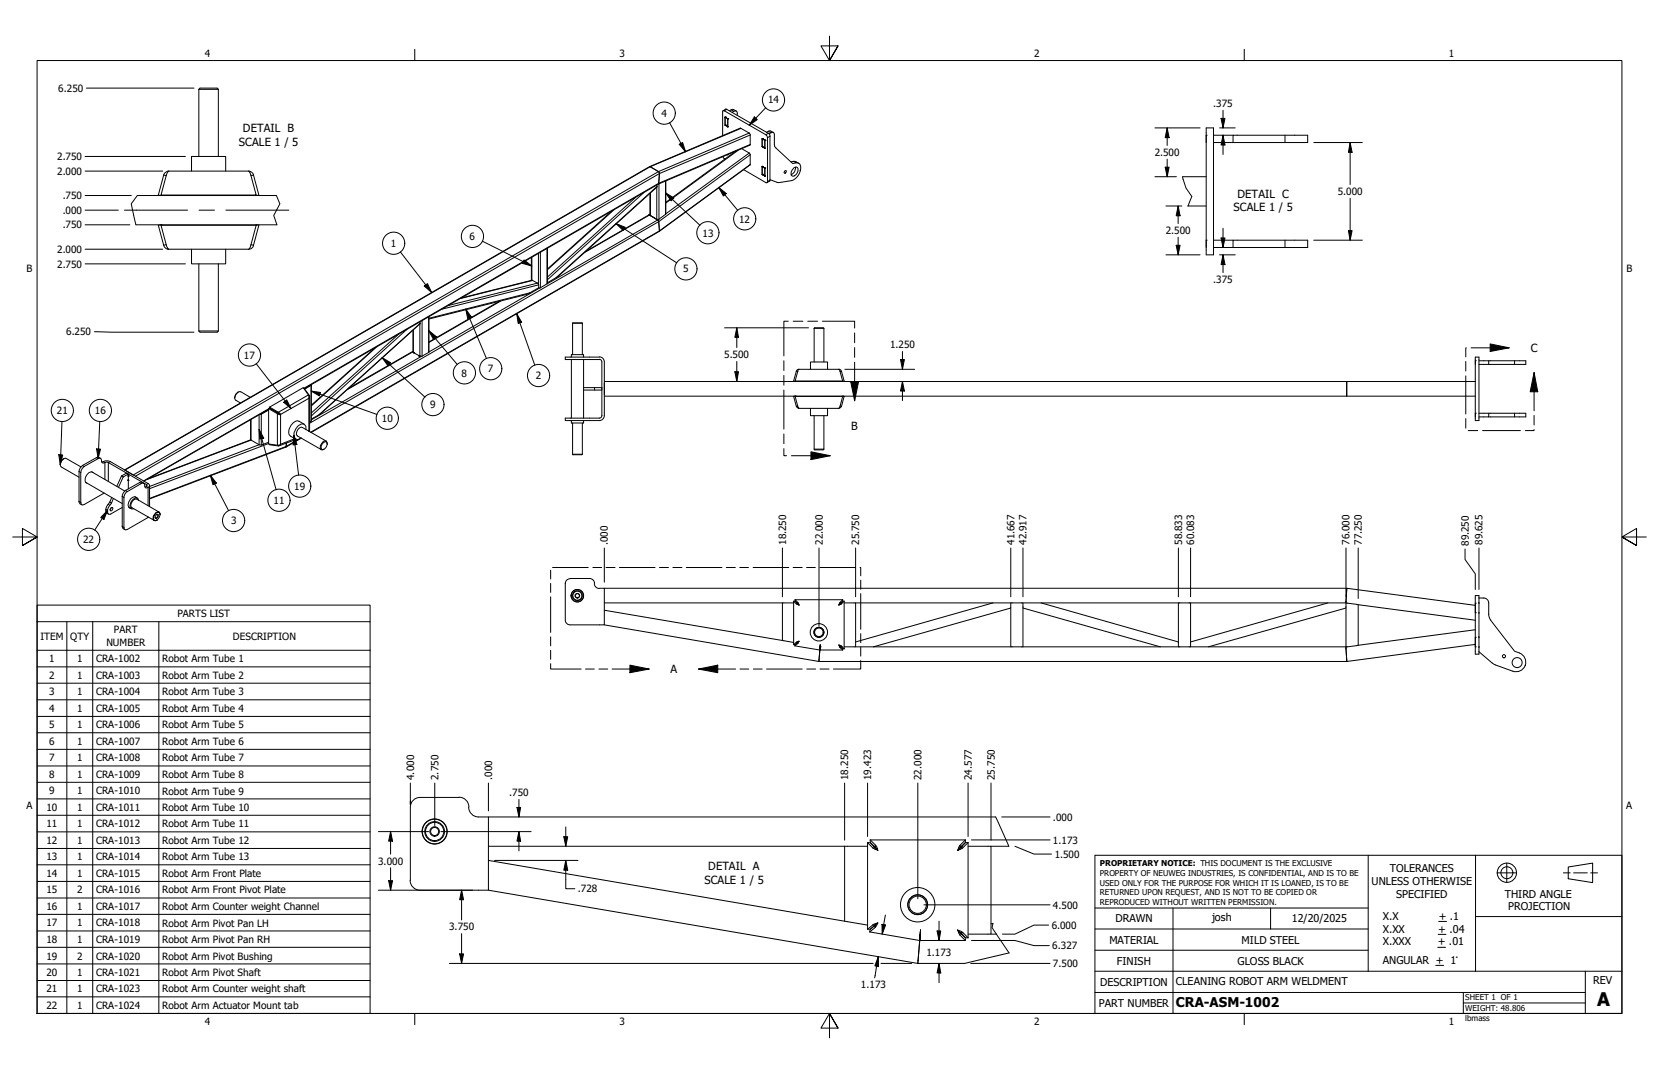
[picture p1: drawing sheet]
<svg xmlns="http://www.w3.org/2000/svg" width="432mm" height="279mm" viewBox="0 0 432 279" stroke-linecap="round" stroke-linejoin="round" font-family="sans-serif">
<!-- layer: Visible (ANSI) -->
<g fill="none" stroke="#000" stroke-width=".26">
<path d="M51.8 23.2h5M51.8 23.2l.3-.3h4.4l.3 .3M51.8 23.2v17.5M56.8 23.2v17.5M188.1 35.3l.1-6.5 11.4 6.5 .2 .5-.1 11.6-.3 .2-5.9-3.5M188.2 28.8l.9-.4 11.2 6.5 .1 12.2-.8 .4M188.7 32.5h.1M188.7 30.5v.1M188.7 32.5l.1 .1M188.7 30.5l.7 .4v2.1M188.7 30.5v2.1l.7 .4M188.8 32.6h.1"/>
<path d="M188.8 30.5l.6 .4M188.8 30.5h-.1M188.8 30.5h.1M188.8 32.6l.6 .5v-.2M189.4 30.9h.1M189.4 30.9v2M189.9 28.8l.9-.4 .8 .5M190.6 29.2l.4-.2a.56 .56 0 0 1 .6-.1 .56 .56 0 0 1 .3 .6v.5M191.5 39.3l-18.2 13.3M193 38.7l2.3 1.4v2.8l-23.7 17.3M198.4 36.1v.1M198.4 38.1h.1"/>
<path d="M198.4 38.1v.1M198.4 36.1v2.1l.7 .3M198.4 36.1l.7 .4M198.4 36.1l.6 .3M198.4 38.2h.1M198.4 36.1h.1M198.5 38.2l.6 .3M198.5 38.2h-.1M199 36.4h.1M199.1 36.4v2.1M199.1 36.4v.1M199.1 38.5h.1"/>
<path d="M199.1 36.5v2M199.1 36.5h.1M199.1 36.4h-.1M199.1 36.5v.1M199.5 34.4l1-.4 .8 .5M200.2 34.8l.5-.3a.53 .53 0 0 1 .6 0 .53 .53 0 0 1 .2 .6v2.6l.3 .7 4.5 4.1 .9-.1a1.33 1.33 0 0 1 1.1 2l-.8 1.6-1.1 .9-4 .6-2-.8M313.9 35.2h.1M313.9 35.2v1.9M313.9 33.3h1.9v33h-1.9zM315.8 37.1h5.1v-1.9h19.5v1.9h-19.5M315.8 35.2h5.1M334.5 35.2v1.9"/>
<path d="M35.4 58.5h36.7M35.8 50.9h36.1M41.7 58.5l-.5 .1 1.4 5.2 .6-.2M41.9 58.5h.1M41.9 58.5l1.5 5.8 .5 .5a1.33 1.33 0 0 1-1.3-1M41.9 50.9h.1M41.9 50.7v.2M41.9 58.5l24.8 .1M42.6 45.5l-1.4 5.2 .5 .2M42.6 45.5l.6 .2M43.9 44.5a1.54 1.54 0 0 0-1.3 1M43.9 44.5l-.6 1-1.4 5.2h24.8l-1.4-5.2-.6-1"/>
<path d="M43.9 44.5h20.8M49.8 44.5v-3.8h8.9v3.8M64.7 44.5a1.37 1.37 0 0 1 1.3 1M66 45.5l1.4 5.2-.5 .2M66 45.5l-.7 .2M66.7 58.6l-1.5 5.7-.5 .5M66.7 50.7v.2M66.7 58.5v.1M66.7 50.8v.1M66.9 58.5l.5 .1-1.4 5.2M159.2 54.9l-16.7 15.1M168.8 55.9l2.4 1.3 .2 .3 .2 2.7"/>
<path d="M168.8 55.9l-16.3 9.5M169 43.4l23.7-10.1 2.5 1.6v2.9l-23.8 10.1M169 43.4l2.5 1.4 .1 .3-.2 2.8M169 43.4l-136.6 78.8M169.2 55.7l-.4 .2M171 48.1l-.1 .6-25.7 23.2-2.7 1.6M171.4 47.9l-92.2 53.2 1.6-1M173.3 47.1v8.6l-1.9 1.4h-.5l-1.7-1.2v-5.6M188.2 40.8l.5 .6M189.4 40.2l.1 .1h-.1M198.4 45.3h.1M198.4 43.4h.1"/>
<path d="M198.4 45.3v.2M198.4 43.4v2l.7 .4M198.4 43.4l.6 .3M198.4 45.5h.1M198.4 43.3l.6 .4M198.4 43.3v.1M198.4 43.3h.1M198.5 45.5l.6 .4v-.1M199 43.7h.1M199.1 43.7v.1M199.1 43.8v2M199.1 45.8h.1"/>
<path d="M199.1 43.7v2.1M199.1 43.8h.1M204.3 44.4h.2a.32 .32 0 0 1 .1 .5 .32 .32 0 0 1-.5 0zM205.9 42.1l1-.1 1 .5M206.6 43.7a.68 .68 0 0 1 1-.1 .68 .68 0 0 1 .1 .9 1.39 1.39 0 0 1-1.6 1.2 1.5 1.5 0 0 1 .5-2zM207 43.5v.5a1.66 1.66 0 0 1-1.1 1.4M307.8 46h6.1M309.2 53.6h4.7M43.9 64.8h20.8M49.8 64.8v3.8h8.9v-3.8M51.8 68.6v17.5M56.8 68.6v17.5"/>
<path d="M65.3 63.6l.7 .2M66 63.8a1.2 1.2 0 0 1-1.3 1M120 77.5l18.5-4.6 1.5 .8 .2 .4v.8l-3.3 1.7-25.3 6.4M130 78.4l-18.4 10.6M138.3 67v6M142.5 64.6v9.2l-1.9 1.1h-.4M171.6 60.2l-90.6 52.3M313.9 62.5h.1M313.9 62.5v1.9M315.8 64.4h5.1v-1.9h19.5v1.9h-19.5M315.8 62.5h5.1M334.5 62.5v1.9"/>
<path d="M51.8 86.1h5M51.8 86.1l.3 .3h4.4l.3-.3M97.5 90.6l-16.5 14.8M107.5 85.9v5.7l.3 .2M107.5 91.4l-16.7 9.6M107.8 91.8h.1M107.8 91.7v.1M107.8 91.8l1.4 .8M109.1 92.6h.1M109.3 83.7v.6l-25.7 23.3-2.6 1.4M111.6 82.4v9.2l-1.9 1.1-.5-.1M148.7 92.9v-.6h3.2v.6"/>
<path d="M148.7 93.5v15.3M149 84.1h2.6M149 84.1v8.2M151.6 84.1v8.2M151.9 93.5v15.3M156 92.8a1.3 1.3 0 0 1 1.3 1.3v14M156 93.5a.67 .67 0 0 1 .7 .6v14M156 92.9h-8.9v.6h8.9M157.3 99.3h226.7M206.9 99.3h.1M206.9 99.1v.2M207.3 96.6l-.7 2.5 .3 .2"/>
<path d="M207.3 96.6h.3M208 96.1l-.5 .1-.2 .4M208 96.1l-.4 .4-.7 2.6h12.4l-.7-2.6-.3-.4M208 96.1h10.3M210.9 96.1v-1.9h4.5v1.9M211.9 85.4h2.5M211.9 85.4v8.8M214.4 85.4v8.8M218.3 96.1l.5 .1 .2 .4M219 96.6l.7 2.5-.3 .2M219 96.6h-.3M219.3 99.1v.2"/>
<path d="M350.5 99.3v3.8M384 93.9h.1M384 93.9v.9M384 92.9h.9v16.5h-.9zM384.9 94.8h2.6v-.9h9.6v.9h-9.6M384.9 93.9h2.6M394.2 93.9v.9M16.6 119.3v.1a1.66 1.66 0 0 0-.9 1.5M26.2 119.3l-.6-.4-.5 .2-3.6 2-.8 1-.1 8.5 .2 .5 .5 .2M62 102l-.7 .7-.2 .9M65.2 103.4l-2.5-1.5a1.52 1.52 0 0 0-1.4 2.2l1.3 .7M65.2 109.2v5.2l2.4 1.4 2.3-.7"/>
<path d="M65.2 114.4l-26.6 10.1M67.8 107.7l2.1-1.2-32.4 18.7M69.9 106.3v9.2l2.3 .3 .8-.2-.2 .3-.3 .1M69.9 106.7l-2.3 1.1M69.9 106.3l2.3 1.3M70 106.2l-.1 .1M70.1 115.6l2.4 .4-.1-.2M70.1 106.2l2.3 1.3-.2 .1M70.2 105.9l-.1 .2 2.3 1.3 .1-.1M70.2 105.9l2.3 1.4M70.2 106.2h.1M71 106.7h.1"/>
<path d="M72.1 107.3h.1M72.2 107.6l.8 .2M72.4 107.5l.4 .2M72.4 107.4l.4 .3M72.5 107.3l.5 .5M72.8 107.7l.2 .1M74.5 115.3l-.1 1-35.5 13.5M77 114.2l-4.3 1.8M77 114.2l-.2 .2M77.4 113.4l6.2 3.6M78.4 114l-4 2.3M78.7 111.2l6.2 3.5"/>
<path d="M78.7 111.3a1.43 1.43 0 0 0-1.5 1.7l.3 .4M79.1 101l1.4 1.9h-.2M79.2 110.4l-1.3-.8a2.38 2.38 0 0 0-2.7 2.1 1.71 1.71 0 0 0 .4 1.8l1.4 .7M79.6 111.8a1.12 1.12 0 0 0-.5-1.4 1.12 1.12 0 0 0-1.4 .3l-.6 .7a2.18 2.18 0 0 0-.1 2.8l.7 .1 .7-.4M80.5 102.9l.1 .5-.2 .2-.1-.8-1.4-2-8.7 5.1M80.6 103.2v8.8l-.2 .2M81 100v.3l-1.7 .9M81 100.1v9.4l-.4 .3M84.1 115.2a.61 .61 0 0 1 1-.1 .61 .61 0 0 1-.1 .9 .96 .96 0 0 1-1.3 .8 1.39 1.39 0 0 1 .4-1.6zM85.2 115.5a.68 .68 0 0 0-.6-.8 .68 .68 0 0 0-.8 .6 1.24 1.24 0 0 0-.1 1.7l.6-.2M148.7 109.4v.6h3.2v-.6M149 118.2h2.6"/>
<path d="M149 110v8.2M151.6 110v8.2M151.9 100.8h4.8v.7h-4.8M154.7 100.8v.7M156 108.8h-8.9v.6h8.9M156.7 108.1a.67 .67 0 0 1-.7 .7M157.3 108.1a1.3 1.3 0 0 1-1.3 1.3M157.3 103.1h226.7M206.9 103.1h-.3l.7 2.6 .3-.1M206.9 103.1h.1M206.9 103.1l.7 2.7 .4 .4-.7-.5M206.9 103.1h12.4"/>
<path d="M208 106.2h10.3M210.9 106.2v1.9h4.5v-1.9M211.9 116.8h2.5M211.9 116.8l.1 .2h2.2l.2-.2M211.9 108.1v8.7M214.4 108.1v8.7M218.7 105.6l.3 .1M219 105.7l-.7 .5M219.3 103.1h.1M219.3 103.1l-.7 2.7-.3 .4M219.4 103.1h.3l-.7 2.6M384 107.5h.1"/>
<path d="M384 107.5v1M384.9 108.5h2.6v-1h9.6v1h-9.6M384.9 107.5h2.6M394.2 107.5v1M21.1 121.5l-3.9-2.2a1.49 1.49 0 0 0-1.3 2.2l4.7 2.6M22.3 125.5l9.5 5.5M23.9 122.7l8.6 5.1M24.3 122.9a1.49 1.49 0 0 0-2.1 1.4 1.02 1.02 0 0 0 .5 1.4M26.5 120.2l.9-.3 1.3 .2 9.8 5.7a.6 .6 0 0 1 .3 .8 .6 .6 0 0 1-.8 .3 .6 .6 0 0 1-.3-.8 .51 .51 0 0 0-.4-.4 .51 .51 0 0 0-.5 .1l-3.8 2.2-.6 .7-.1 .5v8a.55 .55 0 0 0 .2 .6 .55 .55 0 0 0 .6-.1l5.5-3.1M28.9 132.1l-.3 .4M28.9 132.1l.1-.1a.28 .28 0 0 1 .4 .2 .28 .28 0 0 1-.1 .3 .34 .34 0 0 1-.2 .4 .34 .34 0 0 1-.5-.1 .34 .34 0 0 1 .2-.5zM29.1 129.4l-.5 1.2a2.47 2.47 0 0 0-.9 2.8l.6 .3"/>
<path d="M29.5 129.7l-.5 1.2a2.53 2.53 0 0 0-.8 2.8l.6 .1 3-1.8M31.6 123.8l-1.2 2.7M31.6 123.8l.5 .3M32.1 124.1l-1.2 2.6M32.5 122.3l2.2 1.3M33.3 125h.1M33.4 124h.1M33.4 124.8l.1 .2-.2-.2M33.4 123.8v.2M33.4 124.8l-.1 .2M33.4 124v.8M33.4 125v2.2"/>
<path d="M33.4 123.3l-.4-.2-1.4 .7M33.5 123.8l-.2 .2 .1-.7-1.3 .8M33.5 123.8h.1M33.5 123.9l-.1 .1M33.5 132l.7 .3M35.1 129.2l.7 .4M35.5 129.4a1.58 1.58 0 0 0-2 1.4 1.02 1.02 0 0 0 .4 1.4M36.1 130.2a.81 .81 0 0 0-.8-.7 .81 .81 0 0 0-.8 .6l-.3 .4a1.33 1.33 0 0 0 .1 1.9l.5-.1M37.4 125.7l-.8-.3-3.9 2.2-.7 .8-.2 .6v8.1l.3 .4 .4 .3M37.7 126.7h.1a.35 .35 0 0 0 .4-.2 .35 .35 0 0 0-.1-.5l-10-5.7h-.7a.67 .67 0 0 1-.8 0 .67 .67 0 0 1-.2-.8l-.3-.3-.6 .1-3.6 2-.8 1.1-.1 8.3a.58 .58 0 0 0 .3 .6 .58 .58 0 0 0 .6 0l5.2-3M38.9 126.3v5.5M40.6 134l.2-.1a.38 .38 0 0 1 .5 .1 .38 .38 0 0 1-.2 .6 .41 .41 0 0 1-.7 .2 .41 .41 0 0 1 .2-.7z"/>
<path d="M40.8 133.9h.3l-.1 .5-.4 .4-.2-.2M40.8 135.3h.1M41.4 133.2l-5.8-3.3a1.52 1.52 0 0 0-1.4 2.1l5.9 3.4M41.7 133.9a.62 .62 0 0 0-.5-.8 .62 .62 0 0 0-.8 .4 1.27 1.27 0 0 0-.2 1.9 1.49 1.49 0 0 0 1.2-2.1 1.47 1.47 0 0 0-1.3 2h.7M147.1 151.8v9.5a1.24 1.24 0 0 0 1.3 1.3M148.4 150.6a1.24 1.24 0 0 0-1.3 1.2M148.4 150.5h5.1M153.4 150.5a1.3 1.3 0 0 1 1.3 1.3M154.7 151.8a1.3 1.3 0 0 0 1.3 1.3M156 153h1.3v9.6h-8.9M157.3 153h193.2l-.2 3.5M157.3 156.8h49.3"/>
<path d="M157.3 158.8l46.3 7.8M203.6 156.8v9.8M206.6 156.4h.3M206.6 156.4l.7 .7M206.6 156.4v11.3M206.9 156l.7 .7M206.9 156v.3M206.9 156h12.4M207.3 157.1l.7 .3-.4-.3M207.4 156.8h.1M207.5 156.8h.1M207.5 156.8v.1"/>
<path d="M207.6 156.7l.4 .7-.4-.4M207.6 156.7v.3l-.7-.6 .7 .7h-.3M218.6 157.1l-.3 .3 .7-.3M218.6 156.7l-.3 .7 .3-.4M218.6 156.7v.3l.7-.6-.7 .7h.4M218.8 156.8h.1M218.9 156.8h.1M218.9 156.8v.1M219.3 156v.3M219.3 156l-.7 .7M219.4 156.4h.3M219.7 156.8h3v11.5h-3"/>
<path d="M219.7 156.4l-.7 .7M219.7 156.4v12.4M258.4 156.8l-35.7 10.2M263.1 156.8v11.5M263.1 158.2l-35.8 10.1M266.3 156.8v11.5M266.3 158.2l35.7 10.1M271 156.8l35.7 10.2M306.7 156.8v11.5M309.9 156.8v11.5M345.6 156.8l-35.7 10.2M350.3 156.5l.2 .4 33.5 4.5"/>
<path d="M350.3 156.5l.2-3.5 33.5 4.5M350.3 156.5v.3h-127.6M350.3 156.8v11.9l.2 3M350.3 158.2l-35.8 10.1M353.5 157.3v10.6M384 156.9h.1M384 159.4h.1M384 154.9h.9v15.3h-.9zM384.9 156.7v.1M384.9 159.3l.1 .2M384.9 159.5h.1M384.9 155.6h1.3a1.3 1.3 0 0 1 1.3 1.3"/>
<path d="M385 156.8l-.1 .2M387.5 156.8v3.4l.5 1.1M157.3 162.6l55.9 9.5v-.4M203.6 166.6l3 .5M206.6 167.7h.3M206.9 168l6.5 1.1M206.9 167.8v.2M207.3 167.1l.7-.3-.4 .3M207.3 167.1h.3l-.7 .6 .7-.6v.3M207.3 167.1l-.7 .6M207.4 167.3h.1M207.5 167.3h.1"/>
<path d="M207.6 167.4l-.7 .6M207.6 167.1l.4-.3-.4 .6M213.2 171.7v.4h137.3v-.4M213.4 169.1v-.3v.3M213.4 168.3h.1M213.4 169.1h5.9M213.5 168.1v-.3l-.1 1.3M213.5 168.3h.1M213.5 168.3l-.3 3.4M213.5 168.1l-.1 .7M218.6 168.5l.7 .6M218.8 168.3h.1"/>
<path d="M218.9 168.3h.1M219 168.1l-.7-.3 .3 .2-.3-.2 .3 .7M219 168.1h-.4l.7 .7-.7-.7v.4M219 168.1l.7 .7M219.3 168.8v.3M219.4 168.8h.3M384 167.6l-33.5 4.5v-.4M384 168.3h.1M384 165.8h.1M384 163.8l-33.3 4.5h-128M384.9 165.6v.1M384.9 168.2l.1 .2"/>
<path d="M384.9 168.4h.1M384.9 169.5l3.5 3M385 165.7l-.1 .2M388 161.4l6.2 8 1.3 .5M388.4 172.5l5.4 2.1M395.5 169.9a2.51 2.51 0 0 1 1.5 3.2M397 173.1a2.51 2.51 0 0 1-3.2 1.5M397 173.1v.1M119.5 207.4a2.57 2.57 0 0 1 2.5 2.6M119.5 207.5h-10.2a2.51 2.51 0 0 0-2.5 2.5v19M122 210a2.57 2.57 0 0 0 2.6 2.5M124.6 212.5h2.5v19.1h-17.8a2.57 2.57 0 0 1-2.6-2.6"/>
<path d="M127.1 212.5h132M225.8 219.2h.5M225.8 219.2l1.4 1.4M225.8 219.2v22.5M226.4 219.2l1.4 1.4h-.6M226.5 219.1l1.4 1.4v-.6M226.5 218.5l1.4 1.4M226.5 218.5v.5M226.5 218.5h24.8M227.9 219.9l.6 1.3-.6-.7M249.9 219.9l-.7 1.3 .7-.7M251.3 219.1l-1.4 1.4v-.6"/>
<path d="M251.3 218.5v.5M251.3 218.5l-1.4 1.4M251.3 219.2l-1.4 1.4h.7M251.5 219.2h.5M252 219.2l-1.4 1.4M252 219.2v24.8M127.1 231.6l111.8 19 .1-.7M127.1 220.2h98.7M127.1 223.8l92.7 15.8M219.8 239.6l6 1.1M219.8 220.2v19.4M227.2 220.6l1.3 .6-.7-.6"/>
<path d="M227.4 220.2h.1M227.5 220.2h.1M249.9 220.6l-.7 .6 1.4-.6M250.3 220.2h.1M252 220.2h5.9v22.8h-5.9M257.9 220.2h4.7M225.8 241.7h.5M226.4 242.4l12.9 2.3M226.4 241.9v.5M227.2 240.6l1.3-.5-.7 .5M227.2 240.6h.6l-1.4 1.1M227.2 240.6l-1.4 1.1"/>
<path d="M227.4 240.9l.1 .1M227.5 241h.1M227.5 240.9v.1M227.8 241.3l.1-.7-1.4 1.2M227.8 241.3l-1.4 1.1M227.9 240.6l.6-.5-.7 1.2M239 249.9l-.1 .7h12.2M239.4 244l.2-2.1-.3 2.8M239.4 244.2l-.1 .5M239.5 244.2v.5M239.5 244.7h11.8M239.5 243l-.5 6.9z"/>
<path d="M239.6 243.3v-1.4l-.1 2.8M249.9 242.6l-.7-.7 .7 1.4M249.9 243.3v-.7l1.4 1.4M249.9 243.3l1.4 1.4M249.9 242.6l-.7-.7 1.4 .7M250.3 243h.1M250.6 242.6h-.7l1.4 1.4M250.6 242.6l1.4 1.4M251.3 244.2v.5M251.5 244h.5M257.9 243h1.4M258.4 240.2l-.5 .1"/>
<circle cx="150.3" cy="155" r=".54"/>
<circle cx="150.3" cy="155" r=".6"/>
<circle cx="150.3" cy="155" r="1.17"/>
<circle cx="150.3" cy="155" r="1.3"/>
<circle cx="150.3" cy="155" r="1.62"/>
<circle cx="213.1" cy="164.5" r="1.3"/>
<circle cx="213.1" cy="164.5" r="1.11"/>
<circle cx="213.1" cy="164.5" r="2.25"/>
<circle cx="391.4" cy="170.7" r=".41"/>
<circle cx="394.9" cy="172.4" r="1.3"/>
<circle cx="113.1" cy="216.3" r="1.05"/>
<circle cx="113.1" cy="216.3" r="1.24"/>
<circle cx="113.1" cy="216.3" r="2.38"/>
<circle cx="113.1" cy="216.3" r="2.57"/>
<circle cx="113.1" cy="216.3" r="3.2"/>
<circle cx="113.1" cy="216.3" r="3.3"/>
<circle cx="238.9" cy="235.4" r="2.25"/>
<circle cx="238.9" cy="235.4" r="2.57"/>
<circle cx="238.9" cy="235.4" r="4.5"/>
</g>
<!-- layer: Break Line (ANSI) -->
<path d="M35.8 50.9l-1.6 2.1 1.2 5.5M71.9 50.9l.9 2.1-1.6 3.1 .9 2.4M307.8 46a12.8 12.8 0 0 0 2.4 5.1l-1 2.5M259.1 212.5l3.5 7.7M258.4 240.2l-.2 1.1 4.4 6.6-11.5 2.7" fill="none" stroke="#000" stroke-width=".26"/>
<!-- layer: Visible Narrow (ANSI) -->
<g fill="none" stroke="#000" stroke-width=".26">
<path d="M188.7 32.5h.1M188.7 30.6h.1M188.8 30.5h-.1M188.8 32.6h.1M189.2 28.4l-.7 .4M189.4 33h.1M189.4 30.9h.1M189.5 33h-.1M189.5 30.9v.1M190.3 28.6l.7 .4M192.1 39.1l-18.8 13.7M192.8 33.4l-23.6 10-136.7 78.9"/>
<path d="M195 34.6l-23.6 10-136.7 79M195 39.8l-21.7 15.8M195.3 37.6l-23.9 10.1-92.2 53.3M195.3 35.1l-23.7 10-136.4 78.8M198.4 36.2h.1M198.4 38v.1M198.4 36.1h.1M198.5 38.2h.1M199 38.5h.1M199.1 38.5h.1M199.1 36.4h.1M199.1 36.5h.1"/>
<path d="M200 34.7l-.7 .4M200 34.2l.7 .3M200.4 35.4l-.6 .4M159.8 54.6l-17.3 15.6M165.5 51.3l-23 20.8M167.6 50l-25.1 22.8M169.2 55.9l-17.1 9.8M169.3 50.2v5.9M170.9 48.6v8.5M171 48.5l-26.3 23.8M171.3 57.1l-28.8 16.7M171.5 47.8v9.2"/>
<path d="M173.2 47.1v8.7M189.5 40.2l-.1 .1M195.3 42.8l-23.7 17.3-90.8 52.4M195.3 40.3l-23.9 17.4-90.8 52.4M198.4 45.3h.1M198.4 43.4h.1M198.4 43.3v.1M198.5 45.5h.1M199 45.8h.1M199.1 43.7h.1M199.1 45.8h.1M199.1 43.8h.1"/>
<path d="M200.4 46.9l-.6 .3M206.6 42l.6 .4M130.4 78.3l-18.8 10.8M137.9 76.2l-26.3 6.6M138.4 66.9v6M138.6 73l-18.8 4.7M139.9 73.7l-23.3 5.8M140.1 65.9v8M140.2 74.1l-25.3 6.4M140.5 74.9l-28.9 16.7M140.7 65.6v9.3M142.4 64.6v9.3"/>
<path d="M98.1 90.2l-17.1 15.4M103.8 86.9l-22.8 20.5M106 85.6l-25 22.6M107.5 91.5l-17.1 9.8M107.6 85.8v5.9M107.8 91.7v.1M109 92.6h.1M109.1 92.6h.1M109.3 84.3v8.3M109.3 84.1l-26.2 23.8M109.7 92.7l-28.7 16.5M109.9 83.4v9.2"/>
<path d="M111.6 82.4v9.3M25.1 119.1l.4 .2M65.3 109.1v5.4l-27.1 10.3M67.4 107.9v7.8l-28.5 10.9M67.9 107.6v.1M68 107.8v8M69.9 106.4l-32.5 18.7M69.9 115.4l-31 11.7M70.2 106.2h.1M72.2 107.6v8.2M77.7 114.3l-3.2 1.8-35.6 13.6M80.3 102.7l-7.8 4.6"/>
<path d="M80.3 112.1l.1-8.5-7.4 4.2v7.8l3.8-1.5M80.8 100.2h.1M81 100.3v9.3M20.6 130.4l.4 .3M20.6 122.7l.4 .2M21.5 121.1l.4 .2M26.9 120.1l.4 .2v4.4M27.6 132.9l.4 .3M27.6 132.5l.4 .3M28.1 131.2l.5 .2M28.6 130.6l.4 .3M28.7 120.1l-.5 .2v4.9"/>
<path d="M31.8 136.9l.5 .3M31.8 129.2l.5 .2M32.7 127.6l.4 .3M33.3 125h.1M33.3 123.8h.2M33.4 124.8l-.1 .1M33.5 123.9l-.1 .1M36.3 125.5l.5 .3M38.5 125.8l-.4 .2v.6l.4 .2v4.8M38.5 134.5v.1"/>
</g>
<!-- layer: Symbol (ANSI) -->
<g fill="none" stroke="#000" stroke-width=".26">
<path d="M174.2 31.9l4.2 7.6M176.8 37.5l.9-.4 .7 2.4zM196.3 30.4l.8 .7-2.1 1.5zM199.3 28l-4.3 4.6M160.3 58.2l2.4 .9-.5 .8zM160.3 58.2l15.8 10.2M173.2 50.2l2.2 1.3-.7 .8zM173.2 50.2l9 8.4M187.1 48.8l1.9 1.6-.7 .6zM187.1 48.8l4.9 5.9M104.2 65.5l8.1 10.6M110.4 74.4l.9-.6 1 2.3z"/>
<path d="M125.5 62.7l12.9 6.5M136.4 67.6l2 1.6-2.4-.7zM66.7 94.6l9.1 11.7M99.4 93l2.3 1.4-.7 .7zM99.4 93l11.2 10.3M111.6 86l1.9 1.6-.7 .6zM111.6 86l7.4 8.8M121.2 80.4l1.5 2.1-1 .4zM121.2 80.4l5.4 12.9M134.5 81.6l1.3 2.2-.9 .3zM134.5 81.6l4.7 13.4M15.3 118.3l1 .1-.6 2.4z"/>
<path d="M16.1 109.6l-.4 11.2M25.1 116.8h1.1l-.7 2.5zM26 109.6l-.5 9.7M67.4 111.7l1.2 2.3-1 .2zM67.4 111.7l4.5 15.7M73.9 104.6l.7-.6 1.2 2.3zM76.5 113.2l.8 2.4-1 .2zM76.5 113.2l1.2 10.4M81 101.7l2.4 .4-.3 .9zM81 101.7l17.1 6.1M28 132.8l-.9 2.3-.9-.5zM28 132.8l-3.4 5.1"/>
<path d="M54.7 123.6l1.6 2.1-.9 .4zM54.7 123.6l4.8 9.2M9.7 161.7v-4.3h86.6v4.3M9.7 161.7h86.6v7.5M9.7 161.7v102h86.6v-94.5M9.7 169.2h86.6M9.7 173.5h86.6M9.7 177.7h86.6M17.4 161.7v102M24.1 161.7v102M41.3 161.7v102M9.7 182.1h86.6"/>
<path d="M9.7 186.4h86.6M9.7 190.6h86.6M9.7 194.9h86.6M9.7 199.3h86.6M9.7 203.5h86.6M9.7 207.8h86.6M9.7 212.1h86.6M9.7 216.4h86.6M9.7 220.7h86.6M9.7 225h86.6M9.7 229.3h86.6M9.7 233.6h86.6"/>
<path d="M9.7 237.9h86.6M9.7 242.2h86.6M9.7 246.4h86.6M9.7 250.8h86.6M9.7 255.1h86.6M9.7 259.3h86.6"/>
<circle cx="172.9" cy="29.4" r="2.89"/>
<circle cx="201.3" cy="26" r="2.89"/>
<circle cx="193.8" cy="56.9" r="2.89"/>
<circle cx="102.5" cy="63.3" r="2.89"/>
<circle cx="123" cy="61.5" r="2.89"/>
<circle cx="178.5" cy="69.9" r="2.89"/>
<circle cx="184.2" cy="60.5" r="2.89"/>
<circle cx="64.9" cy="92.4" r="2.89"/>
<circle cx="120.9" cy="97" r="2.89"/>
<circle cx="127.7" cy="95.9" r="2.89"/>
<circle cx="140.2" cy="97.7" r="2.89"/>
<circle cx="16.2" cy="106.8" r="2.89"/>
<circle cx="26.1" cy="106.8" r="2.89"/>
<circle cx="100.8" cy="108.8" r="2.89"/>
<circle cx="112.7" cy="105.3" r="2.89"/>
<circle cx="60.8" cy="135.4" r="2.89"/>
<circle cx="72.6" cy="130.1" r="2.89"/>
<circle cx="78" cy="126.5" r="2.89"/>
<circle cx="23.1" cy="140.3" r="2.89"/>
</g>
<!-- layer: Detail Boundary (ANSI) -->
<g fill="none" stroke="#000" stroke-width=".26">
<path d="M204 93.9v2.5M204 97.7v2.5M205.2 83.6h-1.2v9M206.4 83.6h2.6M210.2 83.6h2.6M214.1 83.6h8.3v1.7M221.4 99.3h2.1l-1.1 5zM222.4 86.6v2.6M222.4 90.4v2.6M222.4 94.2v10.1M381.5 94v2.5M381.5 97.8v9.9"/>
<path d="M381.6 90.5l-.1 2.3M382.9 90.5h9.9M387.9 89.5l4.9 1-4.9 .9zM399.3 96.9l.9 5h-1.9zM399.3 96.9v10M204 116.7v1.9h.7M204 101.5v10.1M204 112.9v2.5M206 118.6h10.1M211.1 117.5l5 1.1-5 1zM381.5 108.9v2.5M382.1 112h2.5"/>
<path d="M385.9 112h9.8M399.3 111.8v.2h-2.3M399.3 108.1v2.5M143.3 148.3v2.3M143.3 151.8v2.3M143.3 155.3v9.2M143.8 147.6h9.3M154.3 147.6h2.3M157.7 147.6h2.4M161.2 147.6h9.3M171.6 147.6h2.4M175.1 147.6h2.4"/>
<path d="M178.6 147.6h9.3M189 147.6h2.4M192.5 147.6h2.3M196 147.6h9.3M206.4 147.6h2.4M209.9 147.6h2.3M213.4 147.6h9.3M223.8 147.6h.2v2.2M224 150.9v2.4M224 154.4v9.3M143.3 172.7v1.4h8M143.3 165.7v2.3"/>
<path d="M143.3 169.2v2.3M152.4 174.1h2.3M155.9 174.1h2.3M159.3 174.1h9.7M164 173l5 1.1-5 .9zM181.8 174.1l5-1.1v2zM181.8 174.1h9.7M192.6 174.1h2.3M196.1 174.1h2.3M199.5 174.1h9.3M210 174.1h2.3M213.4 174.1h2.4"/>
<path d="M224 171.8v2.3h-7.1M224 164.8v2.4M224 168.3v2.4"/>
</g>
<path d="M221.4 99.3h2.1l-1.1 5zM387.9 89.5l4.9 1-4.9 .9zM211.1 117.5l5 1.1-5 1zM399.3 96.9l.9 5h-1.9zM164 173l5 1.1-5 .9zM181.8 174.1l5-1.1v2z" fill="#000"/>
<!-- layer: Border (ANSI) -->
<path d="M107.9 12.8v2.9M215.9 9.4v6.3l-2.2-3.8h4.4l-2.2 3.8 2.2-3.8M323.8 12.8v2.9M3.3 139.7h6.4l-3.9-2.2v4.4l3.9-2.2-3.9 2.2M428.5 139.7h-6.4l3.9-2.2v4.4l-3.9-2.2 3.9 2.2M9.7 263.7v-248h412.4v248h-412.4h412.4M107.9 263.7v2.9M218.1 267.5l-2.2-3.8 2.2 3.8h-4.4l2.2-3.8v6.3M323.8 263.7v2.9" fill="none" stroke="#000" stroke-width=".26"/>
<!-- layer: Title (ANSI) -->
<g fill="none" stroke="#000" stroke-width=".26">
<path d="M285 222.5h137.1v41.2h-137.1zM285 236.2h71.1M305.3 236.2v27.5M330.7 236.2v5.5M356.1 222.5v30.2M374.5 239.7h2M384 222.5v15.9M389.6 227.1h5.1M392.2 224.5v5.1M406.9 227.1h1.8M408.2 225.6l6.3-1.1v5.1l-6.3-1zM409.6 227.1h3.5"/>
<path d="M414 227.1h1.8M422.1 238.4h-38.1v14.3M285 258.2h127.6M285 252.7h137.1M285 247.2h71.1M285 241.7h71.1M373.7 251.1h2M374.2 246.4h2M374.3 243.1h2.1M380.9 258.2v5.5M412.6 252.7v11M380.9 260.9h31.7"/>
<circle cx="392.2" cy="227" r="2.51"/>
<circle cx="392.2" cy="227" r="1.56"/>
</g>
<!-- layer: Dimension (ANSI) -->
<g fill="none" stroke="#000" stroke-width=".26">
<path d="M22.5 22.9h28M300.6 33.3h11.8M303.8 33.3l.5 2.5h-1zM303.8 33.3v4.5M317.4 33.3h4.1M317.8 30.8h1l-.5 2.5zM318.3 35.2l.5 2.5h-1zM318.3 28.7v4.6M318.3 35.2v5M341.9 37.1h12.7M351.4 37.1l.5 2.5h-.9zM351.4 37.1v10.9"/>
<path d="M22.2 54.7h8.6M22.2 58.5h11.6M22.2 50.9h12M22.2 44.5h20.2M22.2 40.7h26.1M300.6 46h5.6M303.3 43.5h1l-.5 2.5zM303.5 53.6h4.1M303.8 41.4v4.6M306.6 53.6l.5 2.5h-1zM306.6 53.6v4.6M318.3 59.4v5"/>
<path d="M351.4 51.6v10.9M22.2 64.8h20.2M22.2 68.6h26.1M303.5 66.3h8.9M306.1 63.8h1l-.5 2.5zM306.6 61.7v4.6M317.4 66.3h4.1M317.8 61.9h1l-.5 2.5zM318.3 66.3l.5 2.5h-1zM318.3 66.3v4.6M341.9 62.5h12.7M351 60h.9l-.5 2.5z"/>
<path d="M24.6 86.3l25.9 .1M188.6 85.3h21.8M191.3 96.7h.9l-.4 2.6zM191.8 85.3l.4 2.5h-.9zM191.8 85.3v5.1M191.8 94v5.3M219.9 96.1h18.2M234.4 93.5h1l-.5 2.6zM234.9 99.3l.5 2.4h-1zM234.9 91.4v4.7M234.9 99.3v4.9M157.3 142.6v8.8"/>
<path d="M203.6 142.6v12.7M213.2 142.6v20.3M222.7 142.6v12.7M263.1 142.6v12.7M266.3 142.6v12.7M306.7 142.6v12.7M309.9 142.6v12.7M350.3 142.6v12.7M353.5 142.6v13.1M381.3 142.8v2.7l2.7 3.8v4.1M384.9 142.6v10.8M98.5 216.3h13.1"/>
<path d="M101.7 216.3l.5 2.5h-1zM101.7 216.3v5.9M106.8 203.7v5.6v-.9M113.2 203.7v11.1M114.7 216.3h23.5M127.1 203.7v7.2M134.6 210.1h.9l-.4 2.4zM135.1 216.3l.4 2.5h-.9zM135.1 208v4.5M135.1 216.3v5.1M146.7 217.7h1.1l-.5 2.5zM147.3 215.1v5.1"/>
<path d="M219.8 203.7v14.9M225.8 203.7v13.9M238.9 203.7v30.1M252 203.7v13.9M252.9 218.5h20.4M257.9 203.7v14.9M260.7 212.5h12.6M98.5 231.6h24.5M101.2 229.1h1l-.5 2.5zM101.7 225.7v5.9M120.1 231.6l.5 2.5h-1zM120.1 231.6v7.7"/>
<path d="M128.7 223.8h21.7M147.3 223.8l.5 2.6h-1.1zM147.3 223.8v7.4h2.3M230.4 238.1l-.8 4.9M240.5 235.4h32.8M244.4 239.6v5.1M264.2 220.2l4.9 2h4.6M117 250.6h110.3M119.6 248.2h1l-.5 2.4zM120.1 242.9v7.7M228.6 248.9l.1 2.6-1-.2zM228.6 248.9l-1 5.5"/>
<path d="M229.3 250.6h8M229.6 240.5l.9 .1-.9 2.4zM243.9 242.2h1l-.5 2.5zM244.4 250.6l.5 2.5h-1zM244.4 250.6v5.1M252.7 250.6h20.6M252.9 244.7h11.3l4.9 1.3h4M272.9 240.7h-3.8l-4.9 2.3h-3.3"/>
</g>
<g fill="#000">
<path d="M303.8 33.3l.5 2.5h-1zM317.8 30.8h1l-.5 2.5zM318.3 35.2l.5 2.5h-1zM351.4 37.1l.5 2.5h-.9zM303.3 43.5h1l-.5 2.5zM306.6 53.6l.5 2.5h-1zM306.1 63.8h1l-.5 2.5zM317.8 61.9h1l-.5 2.5zM318.3 66.3l.5 2.5h-1zM351 60h.9l-.5 2.5zM191.3 96.7h.9l-.4 2.6zM191.8 85.3l.4 2.5h-.9z"/>
<path d="M234.4 93.5h1l-.5 2.6zM234.9 99.3l.5 2.4h-1zM101.7 216.3l.5 2.5h-1zM134.6 210.1h.9l-.4 2.4zM135.1 216.3l.4 2.5h-.9zM146.7 217.7h1.1l-.5 2.5zM101.2 229.1h1l-.5 2.5zM120.1 231.6l.5 2.5h-1zM147.3 223.8l.5 2.6h-1.1zM119.6 248.2h1l-.5 2.4zM228.6 248.9l.1 2.6-1-.2zM229.6 240.5l.9 .1-.9 2.4z"/>
<path d="M243.9 242.2h1l-.5 2.5zM244.4 250.6l.5 2.5h-1z"/>
</g>
<!-- layer: Symbol (ANSI) -->
<g fill="#000">
<path d="M176.8 37.5l.9-.4 .7 2.4zM196.3 30.4l.8 .7-2.1 1.5zM160.3 58.2l2.4 .9-.5 .8zM173.2 50.2l2.2 1.3-.7 .8zM187.1 48.8l1.9 1.6-.7 .6zM110.4 74.4l.9-.6 1 2.3zM136.4 67.6l2 1.6-2.4-.7zM99.4 93l2.3 1.4-.7 .7zM111.6 86l1.9 1.6-.7 .6zM121.2 80.4l1.5 2.1-1 .4zM134.5 81.6l1.3 2.2-.9 .3zM15.3 118.3l1 .1-.6 2.4z"/>
<path d="M25.1 116.8h1.1l-.7 2.5zM67.4 111.7l1.2 2.3-1 .2zM73.9 104.6l.7-.6 1.2 2.3zM76.5 113.2l.8 2.4-1 .2zM81 101.7l2.4 .4-.3 .9zM28 132.8l-.9 2.3-.9-.5zM54.7 123.6l1.6 2.1-.9 .4z"/>
</g>
<!-- layer: Centerline (ANSI) -->
<path d="M32.4 54.7h16.4M51.8 54.7h4M58.8 54.7h16.4" fill="none" stroke="#000" stroke-width=".26"/>
<text font-size="4.9" x="415.7" y="261.6">A</text>
<text font-size="3.5" x="306.1" y="262">CRA-ASM-1002</text>
<g font-size="2.9">
<text x="63.2" y="34.4">DETAIL B</text>
<text x="62.2" y="38">SCALE 1 / 5</text>
<text x="322.1" y="51.4">DETAIL C</text>
<text x="321.1" y="55">SCALE 1 / 5</text>
<text x="398.4" y="91.6">C</text>
<text x="221.6" y="111.8">B</text>
<text x="174.5" y="175.1">A</text>
<text x="184.3" y="226.4">DETAIL A</text>
<text x="183.3" y="230">SCALE 1 / 5</text>
</g>
<g font-size="2.8">
<text x="361.8" y="226.9">TOLERANCES</text>
<text x="357" y="230.3">UNLESS OTHERWISE</text>
<text x="363.4" y="233.6">SPECIFIED</text>
<text x="391.7" y="233.5">THIRD ANGLE</text>
<text x="290.3" y="240">DRAWN</text>
<text x="315.5" y="239.7">josh</text>
<text x="336.2" y="239.8">12/20/2025</text>
<text x="359.9" y="239.3">X.X</text>
<text x="374.5" y="239.3">+ .1</text>
<text x="392.6" y="236.8">PROJECTION</text>
<text x="288.7" y="245.5">MATERIAL</text>
<text x="323.2" y="245.5">MILD STEEL</text>
<text x="359.9" y="242.6">X.XX</text>
<text x="359.9" y="245.9">X.XXX</text>
<text x="374.2" y="245.9">+ .01</text>
<text x="374.3" y="242.6">+ .04</text>
<text x="290.7" y="251">FINISH</text>
<text x="322.1" y="251">GLOSS BLACK</text>
<text x="359.9" y="250.7">ANGULAR + 1°</text>
<text x="286.4" y="256.4">DESCRIPTION</text>
<text x="306.1" y="256.3">CLEANING ROBOT ARM WELDMENT</text>
<text x="414.7" y="256">REV</text>
<text x="286" y="261.9">PART NUMBER</text>
</g>
<g font-size="2.6">
<text x="53.3" y="14.7">4</text>
<text x="161.2" y="14.7">3</text>
<text x="269.2" y="14.7">2</text>
<text x="377.1" y="14.7">1</text>
<text x="15.2" y="23.9">6.250</text>
<text x="199.9" y="26.9">14</text>
<text x="315.8" y="27.9">.375</text>
<text x="172.1" y="30.4">4</text>
<text x="14.9" y="41.7">2.750</text>
<text x="300.5" y="40.6">2.500</text>
<text x="14.9" y="45.5">2.000</text>
<text x="16.3" y="51.8">.750</text>
<text x="348.2" y="50.7">5.000</text>
<text x="16.3" y="55.6">.000</text>
<text x="16.3" y="59.4">.750</text>
<text x="192.4" y="57.9">12</text>
<text x="14.9" y="65.8">2.000</text>
<text x="101.7" y="64.3">1</text>
<text x="122.2" y="62.5">6</text>
<text x="182.8" y="61.5">13</text>
<text x="303.4" y="60.9">2.500</text>
<text x="6.9" y="70.8">B</text>
<text x="14.9" y="69.6">2.750</text>
<text x="177.8" y="70.9">5</text>
<text x="423.4" y="70.8">B</text>
<text x="315.8" y="73.7">.375</text>
<text x="17.2" y="87.2">6.250</text>
<text x="63.5" y="93.3">17</text>
<text x="188.5" y="93.2">5.500</text>
<text x="231.6" y="90.6">1.250</text>
<text x="120.1" y="98">8</text>
<text x="127" y="96.8">7</text>
<text x="139.4" y="98.7">2</text>
<text x="14.8" y="107.8">21</text>
<text x="24.7" y="107.8">16</text>
<text x="112" y="106.2">9</text>
<text x="99.4" y="109.8">10</text>
<text x="71.2" y="131.1">11</text>
<text x="76.6" y="127.4">19</text>
<text x="60.1" y="136.3">3</text>
<text x="21.7" y="141.3">22</text>
<text x="158.2" y="141.8" transform="rotate(-90 158.2 141.8)">.000</text>
<text x="204.6" y="141.8" transform="rotate(-90 204.6 141.8)">18.250</text>
<text x="214.1" y="141.8" transform="rotate(-90 214.1 141.8)">22.000</text>
<text x="223.6" y="141.8" transform="rotate(-90 223.6 141.8)">25.750</text>
<text x="264" y="141.8" transform="rotate(-90 264 141.8)">41.667</text>
<text x="267.2" y="141.8" transform="rotate(-90 267.2 141.8)">42.917</text>
<text x="307.7" y="141.8" transform="rotate(-90 307.7 141.8)">58.833</text>
<text x="310.8" y="141.8" transform="rotate(-90 310.8 141.8)">60.083</text>
<text x="351.3" y="141.8" transform="rotate(-90 351.3 141.8)">76.000</text>
<text x="354.5" y="141.8" transform="rotate(-90 354.5 141.8)">77.250</text>
<text x="382.3" y="142" transform="rotate(-90 382.3 142)">89.250</text>
<text x="385.9" y="141.8" transform="rotate(-90 385.9 141.8)">89.625</text>
<text x="46.2" y="160.5">PARTS LIST</text>
<text x="10.5" y="166.4">ITEM</text>
<text x="18.3" y="166.4">QTY</text>
<text x="27.7" y="168">NUMBER</text>
<text x="29.7" y="164.8">PART</text>
<text x="60.6" y="166.4">DESCRIPTION</text>
<text x="12.8" y="172.3">1</text>
<text x="20.1" y="172.3">1</text>
<text x="25" y="172.3">CRA-1002</text>
<text x="42.2" y="172.3">Robot Arm Tube 1</text>
<text x="12.8" y="176.6">2</text>
<text x="20.1" y="176.6">1</text>
<text x="25" y="176.6">CRA-1003</text>
<text x="42.2" y="176.6">Robot Arm Tube 2</text>
<text x="12.8" y="180.9">3</text>
<text x="12.8" y="185.2">4</text>
<text x="20.1" y="180.8">1</text>
<text x="20.1" y="185.2">1</text>
<text x="25" y="180.9">CRA-1004</text>
<text x="25" y="185.2">CRA-1005</text>
<text x="42.2" y="180.9">Robot Arm Tube 3</text>
<text x="42.2" y="185.2">Robot Arm Tube 4</text>
<text x="12.8" y="189.5">5</text>
<text x="20.1" y="189.5">1</text>
<text x="25" y="189.5">CRA-1006</text>
<text x="42.2" y="189.5">Robot Arm Tube 5</text>
<text x="12.8" y="193.7">6</text>
<text x="20.1" y="193.7">1</text>
<text x="25" y="193.7">CRA-1007</text>
<text x="42.2" y="193.8">Robot Arm Tube 6</text>
<text x="12.8" y="198.1">7</text>
<text x="12.8" y="202.4">8</text>
<text x="20.1" y="198.1">1</text>
<text x="20.1" y="202.3">1</text>
<text x="25" y="198.1">CRA-1008</text>
<text x="25" y="202.4">CRA-1009</text>
<text x="42.2" y="198.1">Robot Arm Tube 7</text>
<text x="42.2" y="202.4">Robot Arm Tube 8</text>
<text x="107.8" y="202.9" transform="rotate(-90 107.8 202.9)">4.000</text>
<text x="114.1" y="202.9" transform="rotate(-90 114.1 202.9)">2.750</text>
<text x="128.1" y="202.9" transform="rotate(-90 128.1 202.9)">.000</text>
<text x="220.8" y="202.9" transform="rotate(-90 220.8 202.9)">18.250</text>
<text x="226.8" y="202.9" transform="rotate(-90 226.8 202.9)">19.423</text>
<text x="239.8" y="202.9" transform="rotate(-90 239.8 202.9)">22.000</text>
<text x="252.9" y="202.9" transform="rotate(-90 252.9 202.9)">24.577</text>
<text x="258.9" y="202.9" transform="rotate(-90 258.9 202.9)">25.750</text>
<text x="12.8" y="206.6">9</text>
<text x="20.1" y="206.6">1</text>
<text x="25" y="206.6">CRA-1010</text>
<text x="42.2" y="206.7">Robot Arm Tube 9</text>
<text x="132.5" y="207.1">.750</text>
<text x="6.9" y="210.5">A</text>
<text x="12.1" y="210.9">10</text>
<text x="12.1" y="215.2">11</text>
<text x="20.1" y="210.9">1</text>
<text x="20.1" y="215.2">1</text>
<text x="25" y="210.9">CRA-1011</text>
<text x="25" y="215.3">CRA-1012</text>
<text x="42.2" y="210.9">Robot Arm Tube 10</text>
<text x="42.2" y="215.3">Robot Arm Tube 11</text>
<text x="274.1" y="213.5">.000</text>
<text x="423.3" y="210.5">A</text>
<text x="12.1" y="219.5">12</text>
<text x="20.1" y="219.5">1</text>
<text x="25" y="219.5">CRA-1013</text>
<text x="42.2" y="219.6">Robot Arm Tube 12</text>
<text x="274.1" y="219.5">1.173</text>
<text x="12.1" y="223.8">13</text>
<text x="20.1" y="223.8">1</text>
<text x="25" y="223.8">CRA-1014</text>
<text x="42.2" y="223.8">Robot Arm Tube 13</text>
<text x="98.4" y="224.9">3.000</text>
<text x="274.5" y="223.1">1.500</text>
<text x="12.1" y="228.1">14</text>
<text x="12.1" y="232.4">15</text>
<text x="20.1" y="228.1">1</text>
<text x="20.1" y="232.4">2</text>
<text x="25" y="228.1">CRA-1015</text>
<text x="25" y="232.4">CRA-1016</text>
<text x="42.2" y="228.2">Robot Arm Front Plate</text>
<text x="42.2" y="232.4">Robot Arm Front Pivot Plate</text>
<text x="150.4" y="232.2">.728</text>
<text x="12.1" y="236.7">16</text>
<text x="20.1" y="236.7">1</text>
<text x="25" y="236.7">CRA-1017</text>
<text x="42.2" y="236.7">Robot Arm Counter weight Channel</text>
<text x="274.1" y="236.3">4.500</text>
<text x="12.1" y="241">17</text>
<text x="12.1" y="245.3">18</text>
<text x="20.1" y="241">1</text>
<text x="20.1" y="245.3">1</text>
<text x="25" y="241">CRA-1018</text>
<text x="25" y="245.3">CRA-1019</text>
<text x="42.2" y="241">Robot Arm Pivot Pan LH</text>
<text x="42.2" y="245.3">Robot Arm Pivot Pan RH</text>
<text x="116.9" y="242.1">3.750</text>
<text x="273.7" y="241.6">6.000</text>
<text x="12.1" y="249.6">19</text>
<text x="20.1" y="249.6">2</text>
<text x="25" y="249.6">CRA-1020</text>
<text x="42.2" y="249.6">Robot Arm Pivot Bushing</text>
<text x="241.1" y="248.6">1.173</text>
<text x="273.9" y="247">6.327</text>
<text x="274.1" y="251.6">7.500</text>
<text x="12.1" y="253.9">20</text>
<text x="20.1" y="253.9">1</text>
<text x="25" y="253.9">CRA-1021</text>
<text x="42.2" y="253.9">Robot Arm Pivot Shaft</text>
<text x="224.1" y="257.1">1.173</text>
<text x="12.1" y="258.2">21</text>
<text x="12.1" y="262.5">22</text>
<text x="20.1" y="258.2">1</text>
<text x="20.1" y="262.4">1</text>
<text x="25" y="258.2">CRA-1023</text>
<text x="25" y="262.5">CRA-1024</text>
<text x="42.2" y="258.2">Robot Arm Counter weight shaft</text>
<text x="42.2" y="262.5">Robot Arm Actuator Mount tab</text>
<text x="53.3" y="266.6">4</text>
<text x="161.2" y="266.6">3</text>
<text x="269.2" y="266.6">2</text>
<text x="377.1" y="266.6">1</text>
</g>
<g font-size="2.1">
<text x="286.3" y="225.4">PROPRIETARY NOTICE: THIS DOCUMENT IS THE EXCLUSIVE</text>
<text x="286.3" y="227.8">PROPERTY OF NEUWEG INDUSTRIES, IS CONFIDENTIAL, AND IS TO BE</text>
<text x="286.3" y="230.4">USED ONLY FOR THE PURPOSE FOR WHICH IT IS LOANED, IS TO BE</text>
<text x="286.3" y="232.9">RETURNED UPON REQUEST, AND IS NOT TO BE COPIED OR</text>
<text x="286.3" y="235.4">REPRODUCED WITHOUT WRITTEN PERMISSION.</text>
<text x="381.4" y="260.2">SHEET 1 OF 1</text>
<text x="381.4" y="263">WEIGHT: 48.806</text>
<text x="381.4" y="265.5">lbmass</text>
</g>
</svg>
